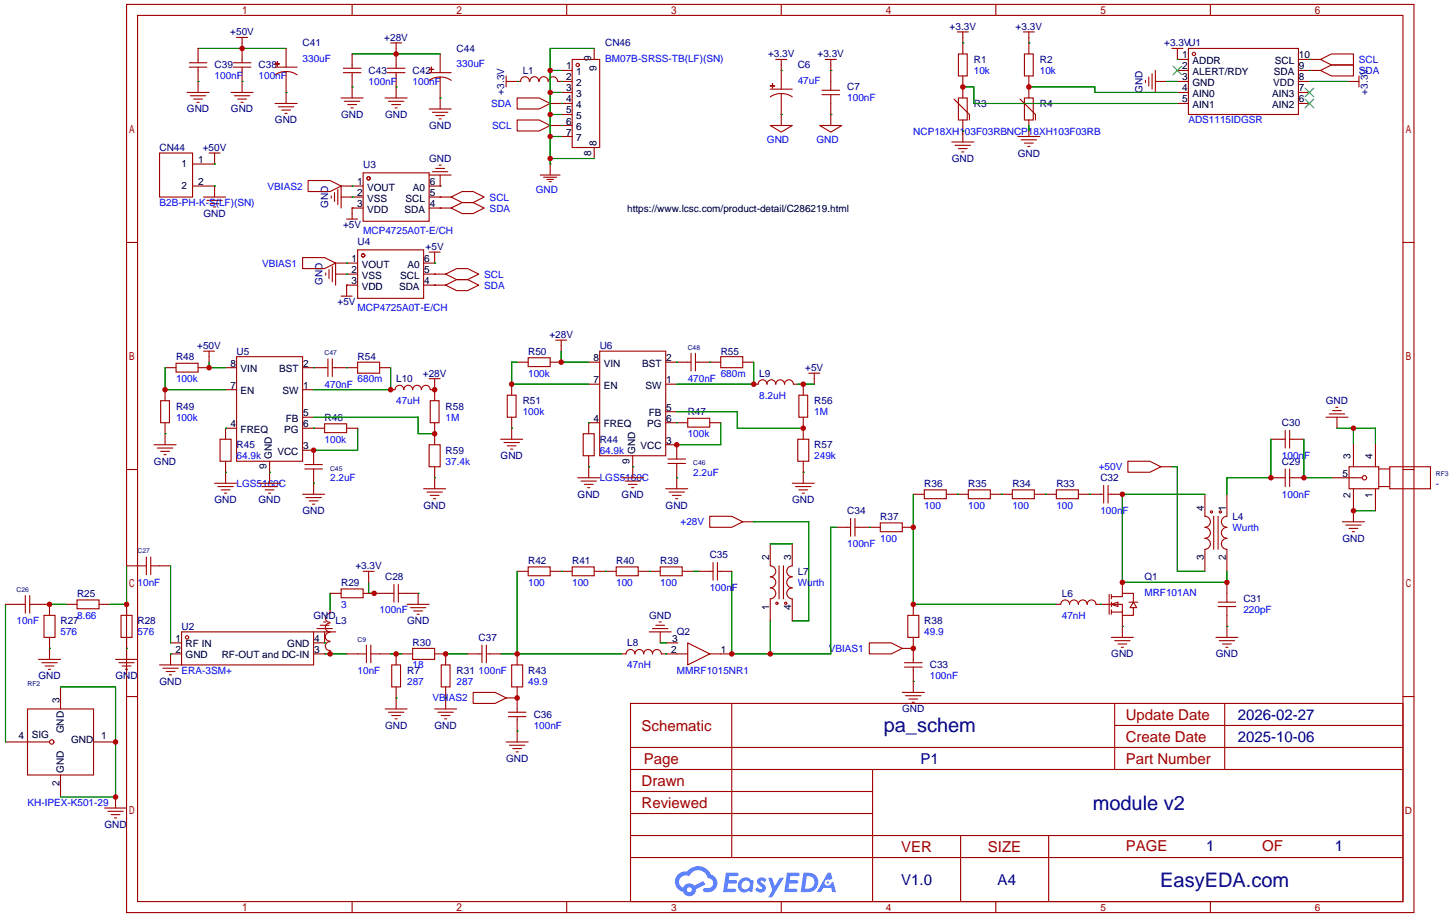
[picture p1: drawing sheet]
<svg xmlns="http://www.w3.org/2000/svg" width="335mm" height="212mm" viewBox="0 0 335 212" stroke-linecap="round" stroke-linejoin="round" font-family="sans-serif">
<g fill="none" stroke="#a10000" stroke-width=".25">
<path d="M29.2 1h297.2v209.6h-297.2zM31.7 3.6h292.1v204.4h-292.1zM81.3 1v2.6M130.8 1v2.6M180.3 1v2.6M229.9 1v2.6M279.4 1v2.6M29.2 55.9h2.5M323.8 55.9h2.6M29.2 108.3h2.5M323.8 108.3h2.6M29.2 160.7h2.5"/>
<path d="M145.5 162.3h178.3v45.7h-178.3zM145.5 177.5h178.3M145.5 172.5h178.3M168.9 162.3v35.6M201.4 177.5v30.5M257.3 162.3v15.2M257.3 167.4h66.5M282.7 162.3v15.2M323.8 160.7h2.6M145.5 182.6h55.9M145.5 197.9h178.3M145.5 192.8h178.3"/>
<path d="M145.5 187.7h55.9M221.7 192.8v15.2M242.1 192.8v15.2M81.3 208v2.6M130.8 208v2.6M180.3 208v2.6M229.9 208v2.6M279.4 208v2.6"/>
</g>
<g fill="#5487ff">
<path d="M175.1 202.7a1.3 1.3 0 0 1 1.8 .3l-.4 .6a.54 .54 0 0 0-.9-.2l.1 .2a1.28 1.28 0 0 1 .8 2 1.53 1.53 0 0 1-2.2-.3l.5-.6 .8 .5a.31 .31 0 0 0 .4-.3 .31 .31 0 0 0-.3-.4 1.12 1.12 0 0 1-.6-1.8z"/>
<path d="M177.3 202.5h.9l.6 2 1.2-2h.9l-2.7 4.6h-.9l1-1.7z"/>
<path d="M167.6 201.4h2.2a.46 .46 0 0 1 .5 0 .46 .46 0 0 1 .1 .6l-.3 .1-1.8 .1-.1 .9h1.6a.4 .4 0 0 1 .4 .4 .4 .4 0 0 1-.4 .4h-1.7l-.2 1.2h1.4a.46 .46 0 0 1 .5 0 .46 .46 0 0 1 .1 .5l-.3 .2h-2.7z"/>
<path d="M181.7 201.4h2.2a.47 .47 0 0 1 .5 0 .47 .47 0 0 1 .1 .6l-.3 .1-1.8 .1-.1 .9h1.6a.4 .4 0 0 1 .4 .4 .4 .4 0 0 1-.4 .4h-1.7l-.2 1.2h1.4a.46 .46 0 0 1 .5 0 .46 .46 0 0 1 .1 .5l-.3 .2h-2.7z"/>
<path d="M191.1 201.4h.7l.3 1.3-.6 .4a.75 .75 0 0 0-1.1 .3 .75 .75 0 0 0 .5 1 .75 .75 0 0 0 .9-.7l.5-.2 .7 2.3h-.9l-.2-.9h-1.9l-.5 .9h-.9z"/>
<path d="M185.5 201.4l-.7 4.4h1.5a2.27 2.27 0 0 0 2.6-2.2 2.27 2.27 0 0 0-2.7-2.2zM186.2 202.1a1.5 1.5 0 0 1 1.8 1.6 1.5 1.5 0 0 1-1.9 1.4h-.3z"/>
<path d="M170.9 203a1.6 1.6 0 0 0-.3 2.3 1.6 1.6 0 0 0 2.3 .2l.8 .3 .3-2.4-.2-.3-.5-.1a1.58 1.58 0 0 0-2.4 0zM171.5 203.5a.99 .99 0 0 1 1.6 .6 .99 .99 0 0 1-1.3 1.1 .98 .98 0 0 1-.3-1.7z"/>
<path d="M156.5 201.8a2.37 2.37 0 0 0 1.2 4 1.54 1.54 0 0 0 1.7 1 1.54 1.54 0 0 0 1.3-1.6l2.1-1.1-.5-.8-2 1a1.57 1.57 0 0 0-2.6 .5 1.5 1.5 0 0 1-.8-2.1 1.5 1.5 0 0 1 2.2-.5 2.23 2.23 0 0 1 2.3-1.4 2.23 2.23 0 0 1 2 1.8 1.16 1.16 0 0 1 1.2 1.1 1.16 1.16 0 0 1-1.1 1.2h-.6a.47 .47 0 0 0-.6 .4 .47 .47 0 0 0 .4 .5 2.14 2.14 0 0 0 2.7-1.3 2.14 2.14 0 0 0-1.3-2.7 3.2 3.2 0 0 0-5.5-.7l-1.1 .1zM158.5 205.3a.6 .6 0 0 1 1.2 0 .6 .6 0 0 1-1.2 0z"/>
<circle cx="191.1" cy="203.6" r=".28"/>
</g>
<g fill="none" stroke="#a10000" stroke-width=".25">
<path d="M43.7 15.5h4.1M43.7 14.5h4.1M45.7 11.2v3.3M45.7 15.5v5.8M53.8 15.5h4.1M53.8 14.5h4.1M54.6 8.6h2.5M55.9 8.6v5.9M55.9 15.5v5.8M63.5 14.7l1 .1zM63.5 15.5h5.1M64 14.2v1z"/>
<path d="M66 16.5l-1 .1-1.5 .7M66 16.5l1.6 .3 1 .5M66 11.2v4.3M66 16.5v7.4M79.2 16.8h4.1M79.2 15.7h4.1M81.3 12.4v3.3M81.3 16.8v5.8M89.4 16.8h4.1M89.4 15.7h4.1M90.2 9.9h2.5M91.4 9.9v5.8"/>
<path d="M91.4 16.8v5.8M99.1 16h1zM99.1 16.8h5M99.6 15.5v1zM101.6 17.8l-1.1 .1-1.4 .6M101.6 17.8l1.6 .2 .9 .5M101.6 12.4v4.4M101.6 17.8v7.3M116.8 18.8h3.3M116.8 17.5v2.6M120.2 18.8a1.01 1.01 0 0 1 1-1.1 1.01 1.01 0 0 1 1 1.1M122.3 18.8a1.01 1.01 0 0 1 1-1.1 1.01 1.01 0 0 1 1 1.1"/>
<path d="M124.5 18.8a1.01 1.01 0 0 1 1-1.1 1.01 1.01 0 0 1 1 1.1M126.7 18.8a1.01 1.01 0 0 1 1-1.1 1.01 1.01 0 0 1 1 1.1M128.8 18.8h3.3M129.5 16.3h2.6M132.1 13.7h6.3v20.3h-6.3zM137.2 11.2v2.5M177.8 19.8h1zM178.3 19.3v1zM179.1 13.7h2.5M180.3 13.7v6.9M190.5 13.7h2.5M191.8 13.7v7.1"/>
<path d="M221 7.4h2.5M221.2 12.4h2.1v5.1h-2.1zM222.2 7.4v5M222.2 17.5v5.1M236.2 7.4h2.6M236.5 12.4h2v5.1h-2zM237.5 7.4v5M237.5 17.5v5.1M264.4 18.5v.6M265.2 17.8v2M265.9 17v3.6M266.7 18.8h2.5"/>
<path d="M266.7 16.3v5M270.5 11.2h2.5M271.8 11.2v2.5h2.5M271.8 16.3h2.5M271.8 18.8h2.5M274.3 11.2h25.4v15.2h-25.4zM299.7 13.7h5.1M299.7 16.3h5.1M299.7 18.8h2.6M304.8 16.3l2.5-1.3h5.1v2.5h-5.1zM304.8 13.7l2.5-1.3h5.1v2.6h-5.1zM311.1 18.8h2.6"/>
<path d="M313.7 17.5v2.6M36.8 35.3h7.6v10.2h-7.6zM43.2 21.3h5.1M43.9 22.1h3.6M44.7 22.9h2M45.5 23.6h.5M48.3 35.3h2.5M49.5 35.3v2.5h-5.1M53.3 21.3h5.1M54.1 22.1h3.6M54.9 22.9h2M55.6 23.6h.5"/>
<path d="M63.5 23.9h5.1M64.3 24.6h3.5M65 25.4h2.1M65.8 26.2h.5M78.7 22.6h5.1M79.5 23.4h3.6M80.3 24.1h2M81 24.9h.5M83.8 39.9h15.3v11.2h-15.3zM88.9 22.6h5.1M89.7 23.4h3.5M90.4 24.1h2.1"/>
<path d="M91.2 24.9h.5M99.1 25.1h5M99.8 25.9h3.6M99.8 39.6h3.6M100.6 26.7h2M100.6 38.9h2M101.3 27.4h.6M101.3 38.1h.6M119.4 22.6h5.1l2.5 1.3-2.5 1.2h-5.1zM119.4 27.7h5.1l2.5 1.3-2.5 1.2h-5.1zM127 37.8h.1M127 23.9h5.1"/>
<path d="M127 37.8v2.6M127 29h5.1M129.5 21.3h2.6M129.5 31.5h2.6M129.5 26.4h2.6M137.2 34v2.6M177.8 29h5.1l-2.6 1.5zM177.8 20.6h5.1M180.3 26.4h.1M180.3 21.6l1.6 .2 1 .6M180.3 21.6l-1 .1-1.5 .7M180.3 21.6v7.4"/>
<path d="M189.2 29h5.1l-2.5 1.5zM189.7 20.8h4.1M189.7 21.8h4.1M191.8 26.4h.1M191.8 21.8v7.2M219.7 32.8h5.1M220.2 22.9l3.6 3.5v1.3M220.5 33.5h3.5M221.2 22.6h2.1v5.1h-2.1zM221.2 34.3h2.1M222 35.1h.5M222.2 27.7v5.1"/>
<path d="M234.9 31.5h5.1M235.5 22.9l3.5 3.5v1.3M235.7 32.3h3.6M236.5 22.6h2v5.1h-2zM236.5 33h2M237.2 33.8h.5M237.5 27.7v3.8M271.8 21.3h2.5M271.8 23.9h2.5M299.7 21.3h2.6M299.7 23.9h2.6M44.4 42.9h5.1v2.6"/>
<path d="M47 45.5h5.1M47.8 46.2h3.5M48.5 47h2M49.3 47.8h.5M69.8 59.4h5.1l2.6 1.3-2.6 1.3h-5.1zM71.1 41.7h5.1l2.5 1.2-2.5 1.3h-5.1zM76.5 45.2v.5M77.2 44.4v2.1M78 43.7v3.5M78.7 45.5h5.1M78.7 42.9h5.1M78.7 42.9v5.1"/>
<path d="M80 50.5h2.5M82.5 57.7h15.3v11.1h-15.3zM83.8 48h-2.5v2.5M99.1 40.4h5M99.1 45.5h5M99.1 48h5M99.1 58.2h2.5M100.3 58.2v2.5h-2.5M101.6 40.4v2.5h-2.5M104.1 48l2.6-1.3h2.5l2.6 1.3-2.6 1.3h-2.5zM104.1 45.5l2.6-1.3h2.5l2.6 1.3-2.6 1.2h-2.5zM124.7 40.4h4.6"/>
<path d="M125.5 40.9h3M126.2 41.4h1.6M126.7 41.9h.6M75.2 63v.5M75.9 62.2v2.1M76.7 61.5v3.5M77.5 63.2h5M77.5 60.7h5M77.5 60.7v5.1M78.7 68.3h2.6M82.5 65.8h-2.5v2.5M97.8 65.8h5.1"/>
<path d="M97.8 63.2h5.1M102.9 65.8l2.5-1.3h2.5l2.6 1.3-2.6 1.3h-2.5zM102.9 63.2l2.5-1.2h2.5l2.6 1.2-2.6 1.3h-2.5zM128.3 78.5h2.5M129.5 78.5v2.5M37.1 92.5h2v5h-2zM38.1 84.8h2.5M38.1 89.9v2.6M38.1 97.5v5.1M40.6 83.8h5.1v2.1h-5.1zM45.7 84.8h2.6M47 81h2.5"/>
<path d="M48.3 81v2.6M52.1 84.8h2.5M52.1 89.9h2.5M54.6 82.3h15.2v24.1h-15.2zM54.6 98.8h-2.5v2.5M69.8 96.3h2.6M69.8 84.8h5.9M69.8 89.9h2.6M69.8 98.8h5.1M74.9 97.8h5.1v2h-5.1zM75.7 82.8v4.1M76.7 82.8v4.1"/>
<path d="M76.7 84.8h5.8M80 98.8h2.5M82.5 83.6h5.1v2.5h-5.1zM87.6 84.8h2.6M90.2 89.9h1a1.02 1.02 0 0 1 1-1 1.02 1.02 0 0 1 1 1 1.02 1.02 0 0 1 1-1 1.02 1.02 0 0 1 1 1 1.02 1.02 0 0 1 1.1-1 1.02 1.02 0 0 1 1 1 1.02 1.02 0 0 1 1-1 1.02 1.02 0 0 1 1 1h1M99.1 87.4h2.5M99.3 92.5h2v5h-2zM100.3 87.4v5.1M100.3 97.5v5.1M117.1 91.2h2v5.1h-2zM118.1 88.6v2.6M118.1 96.3v5"/>
<path d="M119.4 83.6h2.5M121.9 82.5h5.1v2.1h-5.1zM127 83.6h2.5M135.9 83.6h2.5M135.9 88.6h2.5M138.4 81h15.3v24.2h-15.3zM138.4 97.5h-2.5v2.6M153.7 83.6h5.8M153.7 88.6h2.5M153.7 95h2.5M153.7 97.5h5M158.7 96.5h5.1v2.1h-5.1z"/>
<path d="M159.5 81.5v4.1M160.5 83.6h5.9M160.5 81.5v4.1M163.8 97.5h2.6M166.4 82.3h5v2.5h-5zM171.4 83.6h2.6M174 88.6h1a1.02 1.02 0 0 1 1-1 1.02 1.02 0 0 1 1 1 1.02 1.02 0 0 1 1.1-1 1.02 1.02 0 0 1 1 1 1.02 1.02 0 0 1 1-1 1.02 1.02 0 0 1 1 1 1.02 1.02 0 0 1 1-1 1.02 1.02 0 0 1 1 1h1M184.4 91.2h2v5.1h-2zM185.4 88.6v2.6M185.4 96.3v5M186.7 86.1h2.5M188 86.1v2.5"/>
<path d="M296.7 99.3v4.1M297.7 99.3v4.1M306.1 96.3h5M306.8 95.5h3.6M307.6 94.7h2M308.4 94h.5M308.6 96.3v2.5M35.6 102.6h5M36.3 103.4h3.6M37.1 104.1h2M37.8 104.9h.6M49.5 111.5h5.1"/>
<path d="M50.3 112.3h3.5M50.8 101.3h2.5v5.1h-2.5zM51.1 113h2M51.8 113.8h.5M52.1 106.4v5.1M59.7 111.5h5.1M60.5 112.3h3.5M61.2 113h2M62 113.8h.5M62.2 106.4v5.1M69.8 114h5.1M69.8 103.9h2.6v3.3"/>
<path d="M70.4 108.2h4M70.4 107.2h4M70.6 114.8h3.6M71.4 115.6h2M72.1 116.3h.5M72.4 108.2v5.8M97.8 112.8h5.1M98.6 113.5h3.5M99.1 102.6h2.5v5.1h-2.5zM99.3 114.3h2M100.1 115.1h.5M100.3 107.7v5.1"/>
<path d="M115.6 101.3h5M116.3 102.1h3.6M117.1 102.9h2M117.9 103.6h.5M133.3 110.2h5.1M134.1 111h3.6M134.6 100.1h2.6v5.1h-2.6zM134.9 111.8h2M135.6 112.5h.5M135.9 105.2v5M143.5 110.2h5.1M144.3 111h3.5"/>
<path d="M145 111.8h2.1M145.8 112.5h.5M146 105.2v5M153.7 102.6h2.5v3.3M153.7 112.8h5M154.2 106.9h4M154.2 105.9h4M154.4 113.5h3.6M155.2 114.3h2M156 115.1h.5M156.2 106.9v5.9M163.8 119.1h5.1l2.5 1.3-2.5 1.3h-5.1z"/>
<path d="M182.9 111.5h5.1M183.6 112.3h3.6M184.1 101.3h2.6v5.1h-2.6zM184.4 113h2M185.2 113.8h.5M185.4 106.4v5.1M196.3 119.6v4.1M197.4 119.6v4.1M210.8 114h2.6M213.4 113h5v2.1h-5zM218.4 114h5.1M223.5 113h5.1v2.1h-5.1z"/>
<path d="M228.6 114h5.1M233.7 113h5.1v2.1h-5.1zM238.8 114h5M243.8 113h5.1v2.1h-5.1zM248.9 114h5.9M254.8 112v4.1M255.8 112v4.1M255.8 114h3.3M260.3 106.4h5.1l2.6 1.3-2.6 1.3h-5.1zM268 107.7h2.5M278.1 114v5.1a1.27 1.27 0 0 1 1.3 1.3 1.27 1.27 0 0 1-1.3 1.3 1.27 1.27 0 0 1 1.3 1.2 1.27 1.27 0 0 1-1.3 1.3 1.27 1.27 0 0 1 1.3 1.3 1.27 1.27 0 0 1-1.3 1.2v5.1M280.2 119.1v7.6"/>
<path d="M281.2 119.1v7.6M283.2 114v5.1a1.27 1.27 0 0 0-1.3 1.3 1.27 1.27 0 0 0 1.3 1.3 1.27 1.27 0 0 0-1.3 1.2 1.27 1.27 0 0 0 1.3 1.3 1.27 1.27 0 0 0-1.3 1.3 1.27 1.27 0 0 0 1.3 1.2v5.1M293.4 110.2h3.3M293.4 101.3h3.3M296.7 108.2v4.1M297.7 110.2h3.3M297.7 108.2v4.1M297.7 101.3h3.3M307.3 110.2h7.2M311.4 107.7h6.9v5.1h-6.9zM312.4 102.6v5.1M312.4 112.8v7.6"/>
<path d="M317.5 102.6v5.1M317.5 112.8v5.1M318.3 112.3h2.5M318.3 108.2h2.5M320.8 107.7h9.4v5.1h-9.4zM1.3 139.4h4.5M5.8 137.4v4.1M6.9 139.4h4.5v2.6M6.9 137.4v4.1M15.2 139.4h2.6M17.8 138.4h5.1v2.1h-5.1zM22.9 139.4h2.5"/>
<path d="M29.2 139.4v2.6M29.2 130.6h4.6M33.8 128.5v4.1M34.8 130.6h4.6M34.8 128.5v4.1M76.2 136.9h2.5M78.7 135.9h5.1v2h-5.1zM83.8 131.8h2.6M83.8 136.9h7.1M85.1 131.8v2.6M90.9 134.9v4M91.9 136.9h4.6v2.5"/>
<path d="M91.9 134.9v4M94 139.4h5.1M119.4 131.8h2.5M121.9 130.8h5.1v2h-5.1zM127 131.8h5.1M132.1 130.8h5.1v2h-5.1zM137.2 131.8h5M142.2 130.8h5.1v2h-5.1zM147.3 131.8h5.1M152.4 130.8h5.1v2h-5.1zM157.5 131.8h2.5M161.3 131.8h3.3"/>
<path d="M164.6 129.8v4.1M165.6 131.8h3.3M165.6 129.8v4.1M171.4 120.4h2.6M177.8 125.5v5.1a1.27 1.27 0 0 1 1.3 1.2 1.27 1.27 0 0 1-1.3 1.3 1.27 1.27 0 0 1 1.3 1.3 1.27 1.27 0 0 1-1.3 1.2 1.27 1.27 0 0 1 1.3 1.3 1.27 1.27 0 0 1-1.3 1.3v5.1M179.8 130.6v7.6M180.8 130.6v7.6M182.9 125.5v5.1a1.27 1.27 0 0 0-1.3 1.2 1.27 1.27 0 0 0 1.3 1.3 1.27 1.27 0 0 0-1.3 1.3 1.27 1.27 0 0 0 1.3 1.2 1.27 1.27 0 0 0-1.3 1.3 1.27 1.27 0 0 0 1.3 1.3v5.1M193 121.7h3.3M197.4 121.7h5.8M203.2 120.6h5.1v2.1h-5.1zM208.3 121.7h2.5"/>
<path d="M210.8 139.4v2.6M243.8 139.4h1.1a1.02 1.02 0 0 1 1-1 1.02 1.02 0 0 1 1 1 1.02 1.02 0 0 1 1-1 1.02 1.02 0 0 1 1 1 1.02 1.02 0 0 1 1-1 1.02 1.02 0 0 1 1.1 1 1.02 1.02 0 0 1 1-1 1.02 1.02 0 0 1 1 1h3.5M256 137.2v4.5M256.5 139.4l1.6-.5v1.1zM256.5 137.7h2.6v-.8h2.5v2M256.5 139.4h2.6v2.6h2.5v-1.8M256.5 137.2v1M256.5 138.9v1.1M259.1 134.4v2.5M260.6 138.9h2M261.6 138.9l.8 1.3h-1.5zM281.2 140h4"/>
<path d="M281.2 138.9h4M283.2 134.4v4.5M283.2 140v7.1M309.9 120.4h5.1M310.6 121.2h3.6M311.4 121.9h2M312.2 122.7h.5M8.9 152.1h5.1M9.7 152.9h3.5M10.2 142h2.5v5.1h-2.5zM10.4 153.7h2M11.2 154.4h.5"/>
<path d="M11.4 147.1v5M14 158.5v5.1M26.7 152.1h5M27.4 152.9h3.6M27.9 142h2.6v5.1h-2.6zM28.2 153.7h2M29 154.4h.5M29.2 147.1v5M36.8 153.4h5.1M37.6 154.2h3.5M38.4 154.9h2M39.1 155.7h.5"/>
<path d="M39.4 148.3h2.5M41.9 145.8h30.5v7.6h-30.5zM41.9 150.9h-2.5v2.5M72.4 150.9h2.5M72.4 145.8h5.1M73.2 145h3.5M73.9 144.3h2M74.7 143.5h.5M74.9 145.8v2.5h-2.5M76.2 148.1a1.01 1.01 0 0 0-1.1 1 1.01 1.01 0 0 0 1.1 1v.8M76.2 145.9a1.01 1.01 0 0 0-1.1 1 1.01 1.01 0 0 0 1.1 1M76.2 143.8a1.01 1.01 0 0 0-1.1 1 1.01 1.01 0 0 0 1.1 1"/>
<path d="M76.2 141.6a1.01 1.01 0 0 0-1.1 1 1.01 1.01 0 0 0 1.1 1M76.2 140.7v.8M80 150.9h4.6M84.6 148.8v4.1M85.6 150.9h4.6M85.6 148.8v4.1M90.4 153.4h2.1v5.1h-2.1zM91.4 150.9v2.5M91.4 158.5v5.1M92.7 150.9h2.5M94.7 140.2h3.6M95.2 149.6h5.1v2.5h-5.1z"/>
<path d="M95.5 141h2M96.3 141.7h.5M100.3 150.9h2.6v2.5M101.9 153.4h2v5.1h-2zM102.9 158.5v5.1M107.9 150.9h3.4M109.2 159.8h5.1l2.5 1.2-2.5 1.3h-5.1zM111.3 148.8v4.1M112.3 150.9h3.3M112.3 148.8v4.1M118.1 153.4h2.5v5.1h-2.5zM119.4 150.9v2.5"/>
<path d="M119.4 158.5v5.8M143.5 150.9h1a1.02 1.02 0 0 1 1-1 1.02 1.02 0 0 1 1.1 1M146.6 150.9a1.02 1.02 0 0 1 1-1 1.02 1.02 0 0 1 1 1M148.6 150.9a1.02 1.02 0 0 1 1-1 1.02 1.02 0 0 1 1 1M149.9 145.8h5M150.6 150.9a1.02 1.02 0 0 1 1-1 1.02 1.02 0 0 1 1.1 1M150.6 145h3.6M151.4 144.3h2M152.1 143.5h.6M152.4 145.8v2.5M152.7 150.9h6M153.9 148.3h2.6"/>
<path d="M158.7 148.3l5.1 2.6-5.1 2.5zM163.6 150.9h5.3M200.7 148.3h5l2.6 1.3-2.6 1.3h-5zM208.3 159.8h5.1M208.3 149.6h2.5M208.8 152.9h4.1M208.8 153.9h4.1M209.5 142h2.6v5.1h-2.6zM210.8 147.1v5.8M210.8 153.9v5.9M256.5 141.2h2.6M256.5 140.7v1"/>
<path d="M256.5 147.1h5.1M257.3 147.8h3.6M258.1 148.6h2M258.8 149.4h.5M259.1 142v5.1M280.7 147.1h5.1M281.4 147.8h3.6M282.2 148.6h2M283 149.4h.5M1.3 171.2h10.1M6.3 163.6h15.3v15.2h-15.3zM14 178.8v5.1"/>
<path d="M21.6 171.2h5.1M88.9 163.6h5.1M89.7 164.3h3.5M90.4 165.1h2.1M91.2 165.9h.5M100.3 163.6h5.1M101.1 164.3h3.5M101.9 165.1h2M102.6 165.9h.5M116.8 171.2h5.1M116.8 161h2.6M117.3 164.3h4.1"/>
<path d="M117.3 165.4h4.1M117.6 172h3.6M118.4 172.7h2M119.1 173.5h.5M119.4 165.4v5.8M209 160.5h3.6M209.8 161.3h2M210.6 162.1h.5M24.1 186.4h5.1M24.9 187.2h3.5M25.7 188h2M26.4 188.7h.5"/>
<path d="M26.7 183.9v2.5"/>
<circle cx="133.3" cy="15" r=".38"/>
<circle cx="275.6" cy="12.4" r=".38"/>
<circle cx="83.8" cy="58.9" r=".38"/>
<circle cx="85.1" cy="41.1" r=".38"/>
<circle cx="279.7" cy="118.1" r=".25"/>
<circle cx="281.7" cy="118.1" r=".25"/>
<circle cx="315" cy="110.2" r=".51"/>
<circle cx="179.3" cy="139.2" r=".25"/>
<circle cx="181.4" cy="139.2" r=".25"/>
<circle cx="43.2" cy="147.1" r=".38"/>
<circle cx="11.9" cy="171.2" r=".51"/>
</g>
<g fill="none" stroke="#008700" stroke-width=".25">
<path d="M45.7 18.8h.1M45.7 11.2h20.3M55.9 18.8h.1M81.3 12.4h20.3M119.4 18.8h.1M127 16.3h2.5M129.5 18.8h.1M137.2 11.2h-10.2v26.6M180.3 16.3h.1M191.8 16.3h.1M222.2 9.9h.1M237.5 9.9h.1"/>
<path d="M269.2 18.8h2.6M271.8 13.7h.1M302.3 16.3h.1M302.3 13.7h.1M302.3 18.8h8.8M49.5 37.8h.1M66 21.3h.1M81.3 20.1h.1M91.4 20.1h.1M101.6 22.6h.1M127 21.3h2.5M127 36.6h10.2"/>
<path d="M127 31.5h2.5M127 26.4h2.5M129.5 23.9h.1M129.5 29h.1M180.3 26.4h.1M191.8 26.4h.1M222.2 30.2h.1M222.2 20.1h2.6v3.8h47M237.5 29v1.2M237.5 20.1h15.2v1.2h19.1M49.5 42.9h.1M81.3 48h.1"/>
<path d="M81.3 45.5h.1M81.3 42.9h.1M101.6 42.9h.1M101.6 48h.1M101.6 45.5h.1M80 65.8h.1M80 63.2h.1M80 60.7h.1M100.3 65.8h.1M100.3 63.2h.1M100.3 60.7h.1M38.1 84.8v5.1h14"/>
<path d="M48.3 83.6v1.2h3.8M52.1 98.8h.1M72.4 98.8h.1M72.4 84.8h.1M72.4 96.3h24.1v3.8h3.8M80 84.8h.1M82.5 98.8v5.1h-10.1M90.2 84.8v5.1h-17.8M100.3 89.9h.1M118.1 98.8h.1M119.4 83.6h-1.3v5h17.8M129.5 81v2.6h6.4"/>
<path d="M135.9 97.5h.1M156.2 97.5h.1M156.2 83.6h.1M156.2 95h14v3.8h15.2M163.8 83.6h.1M166.4 97.5v5.1h-10.2M174 83.6v5h-17.8M184.1 88.6h3.9M308.6 98.8h8.9v3.8M312.4 98.8v3.8M38.1 100.1h.1M52.1 109h.1"/>
<path d="M62.2 109h.1M72.4 111.5h.1M100.3 110.2h.1M135.9 107.7h.1M146 107.7h.1M156.2 110.2h.1M185.4 109h.1M210.8 114v25.4h33M221 114h.1M231.1 114h.1M241.3 114h.1M251.5 114h.1"/>
<path d="M270.5 107.7h1.3v24.1h6.3M278.1 114h-19v20.4h24.1v-2.6M293.4 101.3v8.9h-10.2v3.8M301 101.3v8.9h6.3M312.4 117.9h5.1M1.3 139.4v31.8M11.4 139.4h3.8M29.2 130.6v8.8h-3.8M39.4 130.6v17.7M76.2 136.9v3.8M85.1 134.4v2.5h1.3M96.5 136.9h.1"/>
<path d="M119.4 131.8v19.1M129.5 131.8h.1M139.7 131.8h.1M149.9 131.8h.1M160 131.8h1.3M174 120.4h12.7v22.9h-3.8M177.8 125.5h5.1M193 121.7h-1.2v29.2h-22.9v-19.1M200.7 121.7h.1M254 139.4h.1M11.4 149.6h.1M14 158.5h12.7v25.4h-12.7"/>
<path d="M29.2 149.6h.1M39.4 150.9h.1M74.9 148.3h.1M74.9 150.9h5.1M90.2 150.9h2.5M102.9 150.9h5M115.6 150.9h27.9M152.4 148.3h1.5M153.7 150.9h.1M177.8 143.3v7.6M210.8 157.2h.1M210.8 149.6h.1"/>
<path d="M259.1 144.5h.1M283.2 144.5h.1M91.4 161h.1M102.9 161h.1M119.4 168.7h.1M119.4 161h.1"/>
</g>
<path d="M270.8 15.2l2 2.1M272.8 15.2l-2 2.1M301.2 22.9l2.1 2M301.2 20.3l2.1 2.1M303.3 22.9l-2.1 2M303.3 20.3l-2.1 2.1" fill="none" stroke="#3c3" stroke-width=".25"/>
<g fill="#c00">
<circle cx="26.7" cy="183.9" r=".63"/>
<circle cx="26.7" cy="171.2" r=".63"/>
<circle cx="11.4" cy="139.4" r=".63"/>
<circle cx="29.2" cy="139.4" r=".63"/>
<circle cx="55.9" cy="11.2" r=".63"/>
<circle cx="312.4" cy="98.8" r=".63"/>
<circle cx="312.4" cy="117.9" r=".63"/>
<circle cx="222.3" cy="20.1" r=".63"/>
<circle cx="237.5" cy="20.1" r=".63"/>
<circle cx="127" cy="36.6" r=".63"/>
<circle cx="127" cy="31.5" r=".63"/>
<circle cx="127" cy="26.4" r=".63"/>
<circle cx="127" cy="21.3" r=".63"/>
<circle cx="127" cy="16.3" r=".63"/>
<circle cx="102.9" cy="150.9" r=".63"/>
<circle cx="76.2" cy="150.9" r=".63"/>
<circle cx="86.4" cy="136.9" r=".63"/>
<circle cx="91.4" cy="150.9" r=".63"/>
<circle cx="259.1" cy="134.4" r=".63"/>
<circle cx="259.1" cy="114" r=".63"/>
<circle cx="283.2" cy="134.4" r=".63"/>
<circle cx="293.4" cy="110.2" r=".63"/>
<circle cx="301" cy="110.2" r=".63"/>
<circle cx="210.8" cy="121.7" r=".63"/>
<circle cx="210.8" cy="139.4" r=".63"/>
<circle cx="210.8" cy="149.6" r=".63"/>
<circle cx="177.8" cy="150.9" r=".63"/>
<circle cx="168.9" cy="150.9" r=".63"/>
<circle cx="119.4" cy="150.9" r=".63"/>
<circle cx="119.4" cy="161" r=".63"/>
<circle cx="91.4" cy="12.4" r=".63"/>
<circle cx="48.3" cy="84.8" r=".63"/>
<circle cx="129.5" cy="83.6" r=".63"/>
<circle cx="72.4" cy="103.9" r=".63"/>
<circle cx="156.2" cy="102.6" r=".63"/>
<circle cx="118.1" cy="88.6" r=".63"/>
<circle cx="38.1" cy="89.9" r=".63"/>
<circle cx="90.2" cy="89.9" r=".63"/>
<circle cx="174" cy="88.6" r=".63"/>
<circle cx="185.4" cy="88.6" r=".63"/>
<circle cx="185.4" cy="98.8" r=".63"/>
<circle cx="100.3" cy="100.1" r=".63"/>
<circle cx="100.3" cy="89.9" r=".63"/>
</g>
<g font-size="4.6" fill="#000080">
<text x="204" y="169">pa_schem</text>
<text x="252.2" y="186.8">module v2</text>
<text x="267.8" y="204.6">EasyEDA.com</text>
</g>
<g font-size="3.5" fill="#a00000">
<text x="259.8" y="166.1">Update Date</text>
<text x="148.1" y="168.6">Schematic</text>
<text x="259.8" y="171.1">Create Date</text>
<text x="148.6" y="176.2">Page</text>
<text x="259.8" y="176.2">Part Number</text>
<text x="148.1" y="181.3">Drawn</text>
<text x="148.1" y="186.4">Reviewed</text>
<text x="208" y="196.5">VER</text>
<text x="228.1" y="196.5">SIZE</text>
<text x="259.8" y="196.3">PAGE</text>
<text x="291.3" y="196.3">OF</text>
</g>
<g font-size="3.5" fill="#000080">
<text x="285.8" y="166.1">2026-02-27</text>
<text x="285.8" y="171.1">2025-10-06</text>
<text x="212.5" y="176.2">P1</text>
<text x="278.4" y="196.3">1</text>
<text x="308.2" y="196.3">1</text>
<text x="208" y="204.2">V1.0</text>
<text x="230.3" y="204.2">A4</text>
</g>
<g font-size="2.3" fill="#000080">
<text x="53.2" y="8.2">+50V</text>
<text x="69.8" y="10.7">C41</text>
<text x="88.7" y="9.4">+28V</text>
<text x="105.4" y="12">C44</text>
<text x="139.7" y="10.7">CN46</text>
<text x="219.2" y="6.9">+3.3V</text>
<text x="234.4" y="6.9">+3.3V</text>
<text x="268.7" y="10.7">+3.3VU1</text>
<text x="49.5" y="15.8">C39</text>
<text x="59.7" y="15.8">C38</text>
<text x="85.1" y="17.1">C43</text>
<text x="95.2" y="17.1">C42</text>
<text x="120.6" y="17.1">L1</text>
<text x="177.3" y="13.3">+3.3V</text>
<text x="184.1" y="15.8">C6</text>
<text x="188.7" y="13.3">+3.3V</text>
<text x="224.8" y="14.5">R1</text>
<text x="240" y="14.5">R2</text>
<text x="116.4" y="21.8" transform="rotate(-90 116.4 21.8)">+3.3V</text>
<text x="195.6" y="20.9">C7</text>
<text x="263.7" y="21.4" transform="rotate(-90 263.7 21.4)">GND</text>
<text x="315.8" y="21.8" transform="rotate(-90 315.8 21.8)">+3.3V</text>
<text x="43.2" y="26">GND</text>
<text x="53.3" y="26">GND</text>
<text x="63.5" y="28.5">GND</text>
<text x="78.7" y="27.2">GND</text>
<text x="88.9" y="27.2">GND</text>
<text x="99" y="29.8">GND</text>
<text x="224.8" y="24.7">R3</text>
<text x="240" y="24.7">R4</text>
<text x="36.8" y="34.8">CN44</text>
<text x="46.8" y="34.8">+50V</text>
<text x="83.8" y="38.7">U3</text>
<text x="99" y="37.4">GND</text>
<text x="219.7" y="37.4">GND</text>
<text x="234.9" y="36.1">GND</text>
<text x="47" y="50.1">GND</text>
<text x="75.7" y="48" transform="rotate(-90 75.7 48)">GND</text>
<text x="79.2" y="52.6">+5V</text>
<text x="82.5" y="56.4">U4</text>
<text x="98.2" y="57.7">+5V</text>
<text x="74.5" y="65.8" transform="rotate(-90 74.5 65.8)">GND</text>
<text x="77.9" y="70.4">+5V</text>
<text x="40.6" y="83.1">R48</text>
<text x="45.5" y="80.6">+50V</text>
<text x="54.6" y="81.8">U5</text>
<text x="82.5" y="83.1">R54</text>
<text x="121.9" y="81.8">R50</text>
<text x="126.8" y="78">+28V</text>
<text x="138.4" y="80.6">U6</text>
<text x="166.4" y="81.8">R55</text>
<text x="91.4" y="88.2">L10</text>
<text x="97.6" y="86.9">+28V</text>
<text x="175.3" y="86.9">L9</text>
<text x="185.9" y="85.6">+5V</text>
<text x="40.6" y="94.5">R49</text>
<text x="102.9" y="94.5">R58</text>
<text x="120.6" y="93.3">R51</text>
<text x="158.7" y="95.8">R47</text>
<text x="188" y="93.3">R56</text>
<text x="306" y="93.3">GND</text>
<text x="74.9" y="97.1">R46</text>
<text x="295.9" y="98.3">C30</text>
<text x="35.5" y="107.2">GND</text>
<text x="54.6" y="103.4">R45</text>
<text x="102.9" y="104.7">R59</text>
<text x="115.5" y="106">GND</text>
<text x="138.4" y="102.2">R44</text>
<text x="188" y="103.4">R57</text>
<text x="295.9" y="107.2">C29</text>
<text x="213.4" y="112.3">R36</text>
<text x="223.5" y="112.3">R35</text>
<text x="233.7" y="112.3">R34</text>
<text x="243.8" y="112.3">R33</text>
<text x="254" y="111">C32</text>
<text x="49.5" y="116.1">GND</text>
<text x="59.7" y="116.1">GND</text>
<text x="69.8" y="118.7">GND</text>
<text x="97.8" y="117.4">GND</text>
<text x="133.3" y="114.9">GND</text>
<text x="143.5" y="114.9">GND</text>
<text x="153.6" y="117.4">GND</text>
<text x="182.9" y="116.1">GND</text>
<text x="195.6" y="118.7">C34</text>
<text x="203.2" y="119.9">R37</text>
<text x="284.5" y="119.9">L4</text>
<text x="309.9" y="125">GND</text>
<text x="82" y="131.4">+3.3V</text>
<text x="121.9" y="130.1">R42</text>
<text x="132.1" y="130.1">R41</text>
<text x="142.2" y="130.1">R40</text>
<text x="152.4" y="130.1">R39</text>
<text x="163.8" y="128.8">C35</text>
<text x="17.8" y="137.7">R25</text>
<text x="78.7" y="135.2">R29</text>
<text x="88.9" y="133.9">C28</text>
<text x="184.1" y="132.6">L7</text>
<text x="245.1" y="137.7">L6</text>
<text x="264.2" y="133.9">Q1</text>
<text x="72.4" y="142.8">GND</text>
<text x="149.8" y="142.8">GND</text>
<text x="287" y="139">C31</text>
<text x="14" y="144.1">R27</text>
<text x="31.7" y="144.1">R28</text>
<text x="41.9" y="145.3">U2</text>
<text x="77.5" y="144.1">L3</text>
<text x="94" y="144.1">GND</text>
<text x="95.2" y="149.1">R30</text>
<text x="110.5" y="147.9">C37</text>
<text x="144.8" y="149.1">L8</text>
<text x="156.2" y="146.6">Q2</text>
<text x="213.4" y="144.1">R38</text>
<text x="94" y="155.5">R7</text>
<text x="105.4" y="155.5">R31</text>
<text x="121.9" y="155.5">R43</text>
<text x="214.6" y="154.2">C33</text>
<text x="256.5" y="151.7">GND</text>
<text x="280.6" y="151.7">GND</text>
<text x="8.9" y="156.8">GND</text>
<text x="26.6" y="156.8">GND</text>
<text x="36.8" y="158">GND</text>
<text x="123.2" y="165.7">C36</text>
<text x="208.3" y="164.4">GND</text>
<text x="88.9" y="168.2">GND</text>
<text x="100.3" y="168.2">GND</text>
<text x="116.8" y="175.8">GND</text>
<text x="24.1" y="191.1">GND</text>
</g>
<g font-size="2.3" fill="#00f">
<text x="69.8" y="14.3">330uF</text>
<text x="105.4" y="15.5">330uF</text>
<text x="139.7" y="14.3">BM07B-SRSS-TB(LF)(SN)</text>
<text x="224.8" y="17.1">10k</text>
<text x="240" y="17.1">10k</text>
<text x="313.7" y="17.1">SDA</text>
<text x="313.7" y="14.5">SCL</text>
<text x="49.5" y="18.3">100nF</text>
<text x="59.7" y="18.3">100nF</text>
<text x="85.1" y="19.6">100nF</text>
<text x="95.2" y="19.6">100nF</text>
<text x="184.1" y="19.3">47uF</text>
<text x="195.6" y="23.4">100nF</text>
<text x="113.4" y="24.7">SDA</text>
<text x="113.6" y="29.8">SCL</text>
<text x="274.3" y="28.5">ADS1115IDGSR</text>
<text x="177" y="33">GND</text>
<text x="188.5" y="33">GND</text>
<text x="210.8" y="31">NCP18XH103F03RBNCP18XH103F03RB</text>
<text x="36.8" y="47.5">B2B-PH-K-S(LF)(SN)</text>
<text x="61.8" y="43.7">VBIAS2</text>
<text x="113" y="46.3">SCL</text>
<text x="123.7" y="44.6">GND</text>
<text x="83.8" y="53.9">MCP4725A0T-E/CH</text>
<text x="113" y="48.8">SDA</text>
<text x="60.5" y="61.5">VBIAS1</text>
<text x="111.8" y="64.1">SCL</text>
<text x="82.5" y="71.7">MCP4725A0T-E/CH</text>
<text x="111.8" y="66.6">SDA</text>
<text x="40.6" y="88.2">100k</text>
<text x="74.9" y="89.5">470nF</text>
<text x="82.5" y="88.2">680m</text>
<text x="121.9" y="86.9">100k</text>
<text x="158.7" y="88.2">470nF</text>
<text x="166.4" y="86.9">680m</text>
<text x="91.4" y="93.3">47uH</text>
<text x="120.6" y="95.8">100k</text>
<text x="175.3" y="92">8.2uH</text>
<text x="188" y="95.8">1M</text>
<text x="40.6" y="97.1">100k</text>
<text x="102.9" y="97.1">1M</text>
<text x="158.7" y="100.9">100k</text>
<text x="54.6" y="106">64.9k</text>
<text x="74.9" y="102.2">100k</text>
<text x="102.9" y="107.2">37.4k</text>
<text x="138.4" y="104.7">64.9k</text>
<text x="188" y="106">249k</text>
<text x="295.9" y="106">100nF</text>
<text x="54.6" y="112.3">LGS5160C</text>
<text x="76.2" y="111">2.2uF</text>
<text x="138.4" y="111">LGS5160C</text>
<text x="160" y="109.8">2.2uF</text>
<text x="253.6" y="108.5">+50V</text>
<text x="331.5" y="112.3">-</text>
<text x="213.4" y="117.4">100</text>
<text x="223.5" y="117.4">100</text>
<text x="233.7" y="117.4">100</text>
<text x="243.8" y="117.4">100</text>
<text x="254" y="118.7">100nF</text>
<text x="295.9" y="114.9">100nF</text>
<text x="157.1" y="121.2">+28V</text>
<text x="203.2" y="125">100</text>
<text x="284.5" y="122.5">Wurth</text>
<text x="195.6" y="126.3">100nF</text>
<text x="31.7" y="135.2">10nF</text>
<text x="121.9" y="135.2">100</text>
<text x="132.1" y="135.2">100</text>
<text x="142.2" y="135.2">100</text>
<text x="152.4" y="135.2">100</text>
<text x="163.8" y="136.4">100nF</text>
<text x="184.1" y="135.2">Wurth</text>
<text x="264.2" y="137.5">MRF101AN</text>
<text x="17.8" y="142.8">8.66</text>
<text x="78.7" y="140.3">3</text>
<text x="87.6" y="141.5">100nF</text>
<text x="245.1" y="142.8">47nH</text>
<text x="287" y="141.5">220pF</text>
<text x="3.8" y="144.1">10nF</text>
<text x="14" y="146.6">576</text>
<text x="31.7" y="146.6">576</text>
<text x="213.4" y="146.6">49.9</text>
<text x="41.9" y="155.5">ERA-3SM+</text>
<text x="82.5" y="155.5">10nF</text>
<text x="95.2" y="154.2">18</text>
<text x="110.5" y="155.5">100nF</text>
<text x="144.8" y="154.2">47nH</text>
<text x="156.2" y="155.5">MMRF1015NR1</text>
<text x="191.3" y="150.4">VBIAS1</text>
<text x="94" y="158">287</text>
<text x="99.9" y="161.8">VBIAS2</text>
<text x="105.4" y="158">287</text>
<text x="121.9" y="158">49.9</text>
<text x="214.6" y="156.8">100nF</text>
<text x="123.2" y="168.2">100nF</text>
<text x="6.3" y="186">KH-IPEX-K501-29</text>
</g>
<g font-size="2.3">
<text x="130.7" y="16">1</text>
<text x="133" y="17.3">1</text>
<text x="136.4" y="14.1" transform="rotate(-90 136.4 14.1)">9</text>
<text x="137.7" y="16.4" transform="rotate(-90 137.7 16.4)">9</text>
<text x="272.9" y="13.5">1</text>
<text x="272.9" y="16">2</text>
<text x="275.3" y="14.8">ADDR</text>
<text x="275.3" y="17.3">ALERT/RDY</text>
<text x="294" y="17.3">SDA</text>
<text x="294.3" y="14.8">SCL</text>
<text x="299.8" y="16">9</text>
<text x="299.8" y="13.5">10</text>
<text x="130.7" y="18.6">2</text>
<text x="130.7" y="21.1">3</text>
<text x="130.7" y="23.6">4</text>
<text x="133" y="19.8">2</text>
<text x="133" y="22.4">3</text>
<text x="272.9" y="18.6">3</text>
<text x="272.9" y="21.1">4</text>
<text x="272.9" y="23.6">5</text>
<text x="275.3" y="19.8">GND</text>
<text x="275.3" y="22.4">AIN0</text>
<text x="293.6" y="22.4">AIN3</text>
<text x="293.9" y="19.8">VDD</text>
<text x="299.8" y="23.6">6</text>
<text x="299.8" y="21.1">7</text>
<text x="299.8" y="18.6">8</text>
<text x="130.7" y="26.2">5</text>
<text x="130.7" y="28.7">6</text>
<text x="133" y="24.9">4</text>
<text x="133" y="27.5">5</text>
<text x="133" y="30">6</text>
<text x="275.3" y="24.9">AIN1</text>
<text x="293.6" y="24.9">AIN2</text>
<text x="130.7" y="31.3">7</text>
<text x="133" y="32.5">7</text>
<text x="136.4" y="35.9" transform="rotate(-90 136.4 35.9)">8</text>
<text x="137.7" y="33.6" transform="rotate(-90 137.7 33.6)">8</text>
<text x="41.9" y="38.6">1</text>
<text x="45.7" y="37.6">1</text>
<text x="41.9" y="43.7">2</text>
<text x="45.7" y="42.7">2</text>
<text x="82.4" y="42.7">1</text>
<text x="82.4" y="45.2">2</text>
<text x="82.4" y="47.8">3</text>
<text x="84.8" y="44">VOUT</text>
<text x="84.8" y="46.5">VSS</text>
<text x="93.6" y="46.5">SCL</text>
<text x="95.3" y="44">A0</text>
<text x="99.2" y="47.8">4</text>
<text x="99.2" y="45.2">5</text>
<text x="99.2" y="42.7">6</text>
<text x="84.8" y="49">VDD</text>
<text x="93.4" y="49">SDA</text>
<text x="144.8" y="48.8">https://www.lcsc.com/product-detail/C286219.html</text>
<text x="81.1" y="60.5">1</text>
<text x="81.1" y="63">2</text>
<text x="81.1" y="65.6">3</text>
<text x="83.5" y="61.7">VOUT</text>
<text x="83.5" y="64.3">VSS</text>
<text x="92.4" y="64.3">SCL</text>
<text x="94" y="61.7">A0</text>
<text x="97.9" y="65.6">4</text>
<text x="97.9" y="63">5</text>
<text x="97.9" y="60.5">6</text>
<text x="83.5" y="66.8">VDD</text>
<text x="92.1" y="66.8">SDA</text>
<text x="137" y="83.3">8</text>
<text x="153.8" y="83.3">2</text>
<text x="53.2" y="84.6">8</text>
<text x="53.2" y="89.7">7</text>
<text x="55.5" y="85.9">VIN</text>
<text x="64.4" y="85.9">BST</text>
<text x="70" y="84.6">2</text>
<text x="70" y="89.7">1</text>
<text x="137" y="88.4">7</text>
<text x="139.4" y="84.6">VIN</text>
<text x="139.4" y="89.7">EN</text>
<text x="148.2" y="84.6">BST</text>
<text x="149" y="89.7">SW</text>
<text x="153.8" y="88.4">1</text>
<text x="55.5" y="91">EN</text>
<text x="65.2" y="91">SW</text>
<text x="153.8" y="94.8">5</text>
<text x="53.2" y="98.6">4</text>
<text x="55.5" y="99.8">FREQ</text>
<text x="65.6" y="99.8">PG</text>
<text x="66" y="97.3">FB</text>
<text x="70" y="96">5</text>
<text x="70" y="98.6">6</text>
<text x="137" y="97.3">4</text>
<text x="139.4" y="98.6">FREQ</text>
<text x="149.4" y="98.6">PG</text>
<text x="149.8" y="96">FB</text>
<text x="153.8" y="97.3">6</text>
<text x="62.8" y="106" transform="rotate(-90 62.8 106)">GND</text>
<text x="64" y="104.9">VCC</text>
<text x="70" y="103.7">3</text>
<text x="145.3" y="107.1" transform="rotate(-90 145.3 107.1)">9</text>
<text x="146.6" y="104.7" transform="rotate(-90 146.6 104.7)">GND</text>
<text x="147.9" y="103.7">VCC</text>
<text x="153.8" y="102.4">3</text>
<text x="311.7" y="105.9" transform="rotate(-90 311.7 105.9)">3</text>
<text x="316.8" y="105.9" transform="rotate(-90 316.8 105.9)">4</text>
<text x="61.5" y="108.3" transform="rotate(-90 61.5 108.3)">9</text>
<text x="309.9" y="110">5</text>
<text x="277.9" y="117.9" transform="rotate(-90 277.9 117.9)">4</text>
<text x="283" y="117.9" transform="rotate(-90 283 117.9)">1</text>
<text x="311.7" y="114.8" transform="rotate(-90 311.7 114.8)">2</text>
<text x="316.8" y="114.8" transform="rotate(-90 316.8 114.8)">1</text>
<text x="177.6" y="129.3" transform="rotate(-90 177.6 129.3)">2</text>
<text x="182.7" y="129.3" transform="rotate(-90 182.7 129.3)">3</text>
<text x="277.9" y="129.3" transform="rotate(-90 277.9 129.3)">3</text>
<text x="283" y="129.3" transform="rotate(-90 283 129.3)">2</text>
<text x="177.6" y="140.7" transform="rotate(-90 177.6 140.7)">1</text>
<text x="182.7" y="140.7" transform="rotate(-90 182.7 140.7)">4</text>
<text x="40.5" y="148.1">1</text>
<text x="42.8" y="149.4">RF IN</text>
<text x="66.3" y="149.4">GND</text>
<text x="72.5" y="148.1">4</text>
<text x="155.2" y="148.1">3</text>
<text x="40.5" y="150.6">2</text>
<text x="42.8" y="151.9">GND</text>
<text x="51.2" y="151.9">RF-OUT and DC-IN</text>
<text x="72.5" y="150.6">3</text>
<text x="154.9" y="150.6">2</text>
<text x="166.4" y="150.6">1</text>
<text x="13.7" y="162.3" transform="rotate(-90 13.7 162.3)">3</text>
<text x="4.3" y="170.5">4</text>
<text x="7.3" y="170.2">SIG</text>
<text x="14.8" y="169.2" transform="rotate(-90 14.8 169.2)">GND</text>
<text x="16.4" y="171.5">GND</text>
<text x="23.3" y="170.5">1</text>
<text x="14.8" y="178.3" transform="rotate(-90 14.8 178.3)">GND</text>
<text x="13.7" y="181.4" transform="rotate(-90 13.7 181.4)">2</text>
</g>
<g font-size="2.3" fill="#a00000">
<text x="324.3" y="187.7">D</text>
<text x="154.9" y="210.1">3</text>
<text x="204.5" y="210.1">4</text>
<text x="254" y="210.1">5</text>
<text x="303.5" y="210.1">6</text>
</g>
<g font-size="1.6" fill="#000080">
<text x="74.9" y="82">C47</text>
<text x="158.7" y="80.7">C48</text>
<text x="160" y="107.4">C46</text>
<text x="76.2" y="108.7">C45</text>
<text x="331.5" y="109.9">RF3</text>
<text x="31.7" y="127.7">C27</text>
<text x="3.8" y="136.6">C26</text>
<text x="82.5" y="148">C9</text>
<text x="6.3" y="158.2">RF2</text>
</g>
</svg>
